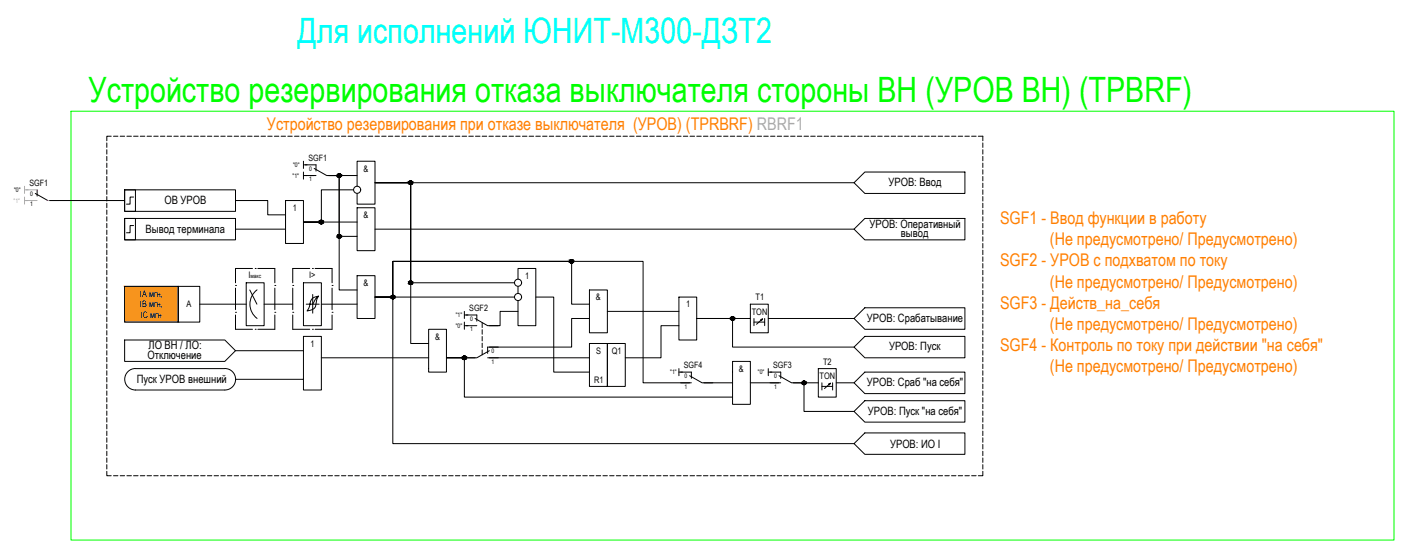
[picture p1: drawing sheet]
<svg xmlns="http://www.w3.org/2000/svg" width="576mm" height="227mm" viewBox="0 0 576 227" stroke-linecap="round" stroke-linejoin="round" font-family="sans-serif">
<!-- layer: 0 -->
<path d="M29.2 45.7h544v176.5h-544z" fill="none" stroke="#0f0" stroke-width=".41"/>
<g fill="none" stroke="#000" stroke-width=".41">
<path d="M43.9 58.8v1.8M45.7 56h-1.8v1.9M46.7 56h1.8M49.4 56h1.8M52.2 56h1.8M54.9 56h1.9M57.7 56h1.8M60.5 56h1.8M63.2 56h1.8M66 56h1.8M68.7 56h1.9M71.5 56h1.8"/>
<path d="M74.2 56h1.9M77 56h1.8M79.7 56h1.9M82.5 56h1.9M85.3 56h1.8M88 56h1.9M90.8 56h1.8M93.5 56h1.9M96.3 56h1.8M99 56h1.9M101.8 56h1.9M104.5 56h1.9"/>
<path d="M107.3 56h1.9M110.1 56h1.8M112.8 56h1.9M115.6 56h1.8M118.3 56h1.9M121.1 56h1.9M123.8 56h1.9M126.6 56h1.9M129.4 56h1.8M132.1 56h1.9M134.9 56h1.8M137.6 56h1.9"/>
<path d="M140.4 56h1.8M143.2 56h1.8M145.9 56h1.9M148.7 56h1.8M151.4 56h1.9M154.2 56h1.8M157 56h1.8M159.7 56h1.8M162.5 56h1.8M165.2 56h1.8M168 56h1.8M170.7 56h1.9"/>
<path d="M173.5 56h1.8M176.3 56h1.8M179 56h1.8M181.8 56h1.8M184.5 56h1.8M187.3 56h1.8M190 56h1.9M192.8 56h1.8M195.5 56h1.9M198.3 56h1.8M201.1 56h1.8M203.8 56h1.8"/>
<path d="M206.6 56h1.8M209.3 56h1.8M212.1 56h1.8M214.8 56h1.9M217.6 56h1.8M220.3 56h1.9M223.1 56h1.8M225.9 56h1.8M228.6 56h1.8M231.4 56h1.8M234.1 56h1.8M236.9 56h1.8"/>
<path d="M239.6 56h1.9M242.4 56h1.8M245.1 56h1.9M247.9 56h1.8M250.7 56h1.8M253.4 56h1.9M256.2 56h1.8M258.9 56h1.9M261.7 56h1.8M264.4 56h1.9M267.2 56h1.9M270 56h1.8"/>
<path d="M272.7 56h1.9M275.5 56h1.8M278.2 56h1.9M281 56h1.8M283.7 56h1.9M286.5 56h1.9M289.2 56h1.9M292 56h1.9M294.8 56h1.8M297.5 56h1.9M300.3 56h1.8M303 56h1.9"/>
<path d="M305.8 56h1.9M308.5 56h1.9M311.3 56h1.9M314.1 56h1.8M316.8 56h1.9M319.6 56h1.8M322.3 56h1.9M325.1 56h1.8M327.9 56h1.8M330.6 56h1.9M333.4 56h1.8M336.1 56h1.9"/>
<path d="M338.9 56h1.8M341.7 56h1.8M344.4 56h1.8M347.2 56h1.8M349.9 56h1.8M352.7 56h1.8M355.4 56h1.9M358.2 56h1.8M360.9 56h1.9M363.7 56h1.8M366.5 56h1.8M369.2 56h1.8"/>
<path d="M372 56h1.8M374.7 56h1.8M377.5 56h1.8M380.2 56h1.9M383 56h1.8M385.8 56h1.8M388.5 56h1.8M391.3 56h1.8M394 56h1.8M396.8 56h1.8M399.5 56h1.9M402.3 56h1.8v1.9"/>
<path d="M404.1 58.8v1.8M43.9 61.6v1.8M43.9 64.3v1.9M43.9 67.1v1.8M43.9 69.8v1.9M43.9 72.6v1.8M43.9 75.3v1.9M43.9 78.1v1.9M51.2 78.1h4.5v8.8h-4.5zM51.2 78.1h45.6v8.8h-45.6zM124.8 66.3v3M124.8 70.8v2.9"/>
<path d="M124.8 67.8h1.5M124.8 72.2h1.5M127.7 72.2h1.5M135.1 72.2h4.4v47.1h7.3M135.1 72.2h4.4v25h7.3M135.1 72.2h11.7M145.4 78.1h-13.3v13.2h-7.3h22M146.8 76.6v-10.3h7.4v17.7h-7.4v-4.4M154.2 75.2h197M351.2 75.2l4.4-4.4h41.2v8.8h-41.2zM404.1 61.6v1.8M404.1 64.3v1.9"/>
<path d="M404.1 67.1v1.8M404.1 69.8v1.9M404.1 72.6v1.8M404.1 75.3v1.9M404.1 78.1v1.9M20.4 82.5h30.8M43.9 80.8v1.9M43.9 83.6v1.9M43.9 86.4v1.8M43.9 89.1v1.9M43.9 91.9v1.8M43.9 94.6v1.9"/>
<path d="M43.9 97.4v1.8M51.2 89.9h45.6v8.8h-45.6zM51.2 89.9h4.5v8.8h-4.5zM54.9 81.1h-1.4v2.9h-1.5M54.9 92.8h-1.4v2.9h-1.5M96.8 82.5h13.3v5.9h7.3M96.8 94.3h20.6M117.4 82.5h7.4v17.6h-7.4zM146.8 85.5h7.4v17.6h-7.4zM154.2 94.3h197M351.2 94.3l4.4-4.4h41.2v8.8h-41.2zM404.1 80.8v1.9"/>
<path d="M404.1 83.6v1.9M404.1 86.4v1.8M404.1 89.1v1.9M404.1 91.9v1.8M404.1 94.6v1.9M404.1 97.4v1.8M43.9 100.1v1.9M43.9 102.9v1.9M43.9 105.6v1.9M43.9 108.4v1.9M43.9 111.2v1.8M43.9 113.9v1.9"/>
<path d="M43.9 116.7v1.8M43.9 119.4v1.9M51.2 117.8h22.1v14.7h-22.1zM73.3 117.8h8.9v14.7h-8.9zM101.2 116.3h7.4v17.7h-7.4zM102.7 119.3l2.9 5.8M105.7 119.2a7.3 7.3 0 0 0 0 11.8M124.8 116.3h7.3v17.7h-7.3zM146.8 113.4h7.4v17.6h-7.4zM211.5 116.3h-42.6v-41.1h-14.7h14.7v66.1h7.4M213 114.8v-4.4h7.3v23.6h-7.3v-10.3M213 117.8v2.9"/>
<path d="M242.4 119.3h7.3v17.6h-7.3zM404.1 100.1v1.9M404.1 102.9v1.9M404.1 105.6v1.9M404.1 108.4v1.9M404.1 111.2v1.8M404.1 113.9v1.9M404.1 116.7v1.8M404.1 119.4v1.9M43.9 122.2v1.8M43.9 125v1.8M43.9 127.7v1.9"/>
<path d="M43.9 130.5v1.8M43.9 133.2v1.9M43.9 136v1.8M43.9 138.8v1.8M51.2 139.9h41.2l4.4 4.4-4.4 4.4h-41.2zM82.2 125.1h19M108.6 125.1h11.8M124.8 138.4h7.3v22h-7.3zM128.6 121.1v7.7M128.6 125.1h2.7M131 121.8l-.7 1.2-.4 2.2a2.57 2.57 0 0 1-2.5 2.5l-1.1 .2 1-1.9a3.7 3.7 0 0 1 3.7-4.2l-1.2 1.1-1.2 2.2h-2.7M132.1 125.1h14.7"/>
<path d="M176.3 135.5h7.3v17.6h-7.3zM190.9 128.1v2.9M190.9 132.5v3M190.9 129.6h1.5M190.9 134h1.5M198.3 132.7v2M198.3 135.6v1.9M198.3 138.4v1.8M211.5 122.2h-57.3h7.3v60.3h189.7M213 128.1h-7.4v5.9h-4.4M220.3 122.2h7.4v30.9h14.7M242.4 125.1h-7.3v-17.6h-73.6v14.7h-7.3h7.3v-14.7h102.9v50h19.2"/>
<path d="M242.4 131h-7.3v11.8h-33.9M249.7 128.1h29.5M279.2 122.2h7.3v17.7h-7.3zM279.2 134h-7.4v13.2h-14.7M308.5 125.1h7.4v11.8h-7.4zM308.5 131h-22h14.7v11.8h50M310 131v3M310 132.5h4.4M312.8 131.5l.7-.3-2.4 2.2M313.5 131.2l-.4 .7M314.4 131v3M315.9 131h35.3"/>
<path d="M351.2 131l4.4-4.4h41.2v8.9h-41.2zM404.1 122.2v1.8M404.1 125v1.8M404.1 127.7v1.9M404.1 130.5v1.8M404.1 133.2v1.9M404.1 136v1.8M404.1 138.8v1.8M43.9 141.5v1.8M43.9 144.3v1.8M43.9 147v1.8M43.9 149.8v1.8"/>
<path d="M43.9 152.5v1.9M43.9 155.3v1.8M43.9 158v1.9M52.9 152.6l1.3-.7 1.5-.3h36.8a4.4 4.4 0 0 1 4.4 4.4 4.4 4.4 0 0 1-4.4 4.4h-36.8a4.4 4.4 0 0 1-4.1-2.9 4.4 4.4 0 0 1 1.3-4.9zM96.8 144.3h28M96.8 156h28M132.1 147.2h44.2M195.3 147.2h-11.7h7.3v16.1h110.3M198.3 141.2v1.8M198.3 143.9v2.1M201.2 147.2h41.2M242.4 141.3h7.3v17.6h-7.3z"/>
<path d="M249.7 141.3h7.4v17.6h-7.4zM279.2 153.1h1.4M279.2 151.6v2.9M289.5 157.5h11.7M301.2 148.7h7.3v17.6h-7.3zM308.5 157.5h11.8M315.9 151.6v2.9M315.9 153.1h1.5M326.2 157.5h10.3M330.6 157.5v11.7h20.6M336.5 151.6h7.4v11.7h-7.4zM338 157.5v2.9"/>
<path d="M338 158.9h4.4M340.7 158l.8-.4-2.5 2.2M341.5 157.6l-.4 .8M342.4 157.5v2.9M343.9 157.5h7.3M351.2 142.8l4.4-4.4h41.2v8.8h-41.2zM351.2 157.5l4.4-4.4h41.2v8.8h-41.2zM404.1 141.5v1.8M404.1 144.3v1.8M404.1 147v1.8M404.1 149.8v1.8M404.1 152.5v1.9"/>
<path d="M404.1 155.3v1.8M404.1 158v1.9M43.9 160.8v1.8M43.9 163.6v1.8M43.9 166.3v1.8M43.9 169.1v1.8M43.9 171.8v1.8M43.9 174.6v1.8M43.9 177.3v1.9M351.2 169.2l4.4-4.4h41.2v8.8h-41.2zM404.1 160.8v1.8M404.1 163.6v1.8"/>
<path d="M404.1 166.3v1.8M404.1 169.1v1.8M404.1 171.8v1.8M404.1 174.6v1.8M404.1 177.3v1.9M43.9 193.9v1.8h1.8M43.9 180.1v1.8M43.9 182.8v1.9M43.9 185.6v1.8M43.9 188.4v1.8M43.9 191.1v1.8M46.7 195.7h1.8"/>
<path d="M49.4 195.7h1.8M52.2 195.7h1.8M54.9 195.7h1.9M57.7 195.7h1.8M60.5 195.7h1.8M63.2 195.7h1.8M66 195.7h1.8M68.7 195.7h1.9M71.5 195.7h1.8M74.2 195.7h1.9M77 195.7h1.8M79.7 195.7h1.9"/>
<path d="M82.5 195.7h1.9M85.3 195.7h1.8M88 195.7h1.9M90.8 195.7h1.8M93.5 195.7h1.9M96.3 195.7h1.8M99 195.7h1.9M101.8 195.7h1.9M104.5 195.7h1.9M107.3 195.7h1.9M110.1 195.7h1.8M112.8 195.7h1.9"/>
<path d="M115.6 195.7h1.8M118.3 195.7h1.9M121.1 195.7h1.9M123.8 195.7h1.9M126.6 195.7h1.9M129.4 195.7h1.8M132.1 195.7h1.9M134.9 195.7h1.8M137.6 195.7h1.9M140.4 195.7h1.8M143.2 195.7h1.8M145.9 195.7h1.9"/>
<path d="M148.7 195.7h1.8M151.4 195.7h1.9M154.2 195.7h1.8M157 195.7h1.8M159.7 195.7h1.8M162.5 195.7h1.8M165.2 195.7h1.8M168 195.7h1.8M170.7 195.7h1.9M173.5 195.7h1.8M176.3 195.7h1.8M179 195.7h1.8"/>
<path d="M181.8 195.7h1.8M184.5 195.7h1.8M187.3 195.7h1.8M190 195.7h1.9M192.8 195.7h1.8M195.5 195.7h1.9M198.3 195.7h1.8M201.1 195.7h1.8M203.8 195.7h1.8M206.6 195.7h1.8M209.3 195.7h1.8M212.1 195.7h1.8"/>
<path d="M214.8 195.7h1.9M217.6 195.7h1.8M220.3 195.7h1.9M223.1 195.7h1.8M225.9 195.7h1.8M228.6 195.7h1.8M231.4 195.7h1.8M234.1 195.7h1.8M236.9 195.7h1.8M239.6 195.7h1.9M242.4 195.7h1.8M245.1 195.7h1.9"/>
<path d="M247.9 195.7h1.8M250.7 195.7h1.8M253.4 195.7h1.9M256.2 195.7h1.8M258.9 195.7h1.9M261.7 195.7h1.8M264.4 195.7h1.9M267.2 195.7h1.9M270 195.7h1.8M272.7 195.7h1.9M275.5 195.7h1.8M278.2 195.7h1.9"/>
<path d="M281 195.7h1.8M283.7 195.7h1.9M286.5 195.7h1.9M289.2 195.7h1.9M292 195.7h1.9M294.8 195.7h1.8M297.5 195.7h1.9M300.3 195.7h1.8M303 195.7h1.9M305.8 195.7h1.9M308.5 195.7h1.9M311.3 195.7h1.9"/>
<path d="M314.1 195.7h1.8M316.8 195.7h1.9M319.6 195.7h1.8M322.3 195.7h1.9M325.1 195.7h1.8M327.9 195.7h1.8M330.6 195.7h1.9M333.4 195.7h1.8M336.1 195.7h1.9M338.9 195.7h1.8M341.7 195.7h1.8M344.4 195.7h1.8"/>
<path d="M347.2 195.7h1.8M349.9 195.7h1.8M351.2 182.5l4.4-4.4h41.2v8.8h-41.2zM352.7 195.7h1.8M355.4 195.7h1.9M358.2 195.7h1.8M360.9 195.7h1.9M363.7 195.7h1.8M366.5 195.7h1.8M369.2 195.7h1.8M372 195.7h1.8M374.7 195.7h1.8"/>
<path d="M377.5 195.7h1.8M380.2 195.7h1.9M383 195.7h1.8M385.8 195.7h1.8M388.5 195.7h1.8M391.3 195.7h1.8M394 195.7h1.8M396.8 195.7h1.8M399.5 195.7h1.9M404.1 193.9v1.8h-1.8M404.1 180.1v1.8M404.1 182.8v1.9"/>
<path d="M404.1 185.6v1.8M404.1 188.4v1.8M404.1 191.1v1.8"/>
<circle cx="139.5" cy="72.2" r=".74"/>
<circle cx="146.9" cy="78.1" r="1.46"/>
<circle cx="168.9" cy="75.1" r=".74"/>
<circle cx="132.2" cy="91.3" r=".74"/>
<circle cx="139.5" cy="97.2" r=".74"/>
<circle cx="168.9" cy="116.3" r=".74"/>
<circle cx="213" cy="116.3" r="1.46"/>
<circle cx="235.1" cy="107.5" r=".74"/>
<circle cx="161.5" cy="122.2" r=".74"/>
<circle cx="213" cy="122.2" r="1.46"/>
<circle cx="301.2" cy="131" r=".74"/>
<circle cx="191" cy="147.2" r=".74"/>
<circle cx="330.6" cy="157.4" r=".74"/>
</g>
<g fill="#000" stroke="#000" stroke-width=".41">
<path d="M139.3 72.9h.3zM168.7 75.9h.4zM168.8 74.4h.2zM132 92.1h.3zM132 90.6h.2zM139.3 97.9h.3zM168.7 117h.4zM168.8 115.6h.2zM234.9 108.2h.3zM234.9 106.8h.2zM161.4 122.9h.2zM161.4 122.9h.3z"/>
<path d="M301.1 131.7l.2 .1zM301.1 131.7h.3zM190.8 147.9h.3zM190.8 146.5h.2zM330.4 158.2h.3zM330.4 158.2h.4z"/>
<path d="M139.4 71.5h.2zM139.3 71.5h.3z"/>
<path d="M139.3 71.5h.4zM139.3 71.5h.4z"/>
<path d="M139.3 71.5h.5zM139.2 71.5h.6z"/>
<path d="M139.3 72.9h.4zM139.3 72.9h.3z"/>
<path d="M139.2 71.5l.7 .1zM139.2 71.5l.7 .1z"/>
<path d="M139.2 72.9h.6zM139.2 72.9h.5z"/>
<path d="M139.1 71.6h.8zM139 71.6h.9z"/>
<path d="M139.1 72.8h.8zM139.1 72.8l.7 .1z"/>
<path d="M139 71.6l1 .1zM139 71.6l1 .1z"/>
<path d="M139 72.8h.9zM139 72.8h.9z"/>
<path d="M139 71.7h1zM139 71.7h1z"/>
<path d="M139 72.8h1zM139 72.8h.9z"/>
<path d="M139 71.7l1.1 .1zM139 71.7l1.1 .1z"/>
<path d="M139 72.7h1zM139 72.7l1 .1z"/>
<path d="M138.9 71.8h1.2zM138.9 71.8h1.2z"/>
<path d="M138.9 72.7h1.2zM138.9 72.7h1.1z"/>
<path d="M138.9 71.8l1.2 .1zM138.9 71.8l1.2 .1z"/>
<path d="M138.9 72.6h1.2zM138.9 72.6l1.2 .1z"/>
<path d="M138.8 71.9l1.3 .1zM138.8 71.9l1.3 .1z"/>
<path d="M138.8 72h1.4zM138.8 72h1.4z"/>
<path d="M138.8 72.5h1.3zM138.8 72.5h1.3z"/>
<path d="M138.8 72.5h1.3zM138.8 72.5l1.3 .1z"/>
<path d="M138.8 72l1.4 .1zM138.8 72l1.4 .1z"/>
<path d="M138.8 72.1l1.4 .1zM138.8 72.1l1.4 .1z"/>
<path d="M138.8 72.2h1.4zM138.8 72.2h1.4z"/>
<path d="M138.8 72.3l1.4 .1zM138.8 72.3l1.4 .1z"/>
<path d="M138.8 72.4h1.4zM138.8 72.4h1.4z"/>
<path d="M138.8 72.4h1.4zM138.8 72.4l1.3 .1z"/>
<path d="M138.8 72.2h1.4zM138.8 72.2l1.4 .1z"/>
<path d="M168.7 75.9h.3zM168.8 75.9h.2z"/>
<path d="M168.8 74.4h.3zM168.7 74.4h.4z"/>
<path d="M168.7 74.4h.4zM168.6 74.4h.5z"/>
<path d="M168.6 74.4l.6 .1zM168.6 74.5h.6z"/>
<path d="M168.6 75.8h.5zM168.6 75.8l.5 .1z"/>
<path d="M168.6 74.5h.6zM168.5 74.5h.7z"/>
<path d="M168.6 75.8h.6zM168.6 75.8h.5z"/>
<path d="M168.5 74.5l.8 .1zM168.5 74.5l.8 .1z"/>
<path d="M168.5 75.8h.7zM168.5 75.8h.7z"/>
<path d="M168.5 74.6h.9zM168.4 74.6h1z"/>
<path d="M168.5 75.8h.8zM168.5 75.8h.7z"/>
<path d="M168.4 74.6l1 .1zM168.4 74.6l1 .1z"/>
<path d="M168.4 75.7h1zM168.4 75.7l.9 .1z"/>
<path d="M168.3 74.7h1.1zM168.3 74.7h1.1z"/>
<path d="M168.3 75.7h1.1zM168.3 75.7h1.1z"/>
<path d="M168.3 74.7h1.2zM168.3 74.7h1.2z"/>
<path d="M168.3 75.6h1.1zM168.3 75.6l1.1 .1z"/>
<path d="M168.3 74.7l1.2 .1zM168.3 74.7l1.2 .1z"/>
<path d="M168.3 75.6h1.2zM168.3 75.6h1.1z"/>
<path d="M168.2 74.8l1.4 .1zM168.2 74.8l1.4 .1z"/>
<path d="M168.2 75.5h1.3zM168.2 75.5l1.3 .1z"/>
<path d="M168.2 74.9l1.4 .1zM168.2 74.9l1.4 .1z"/>
<path d="M168.2 75h1.4zM168.2 75h1.4z"/>
<path d="M168.2 75.4h1.4zM168.2 75.4h1.4z"/>
<path d="M168.2 75.4h1.4zM168.2 75.4l1.3 .1z"/>
<path d="M168.2 75l1.4 .1zM168.2 75l1.4 .1z"/>
<path d="M168.2 75.1l1.4 .1zM168.2 75.1l1.4 .1z"/>
<path d="M168.2 75.2h1.4zM168.2 75.2h1.4z"/>
<path d="M168.2 75.2l1.4 .1zM168.2 75.2l1.4 .1z"/>
<path d="M168.2 75.3h1.4zM168.2 75.3l1.4 .1z"/>
<path d="M132 92.1h.2zM132 92.1h.2z"/>
<path d="M132 90.6h.3zM132 90.6h.3z"/>
<path d="M132 90.6h.4zM131.9 90.6h.5z"/>
<path d="M131.9 90.6l.5 .1zM131.9 90.6l.5 .1z"/>
<path d="M131.9 92h.5zM131.9 92l.4 .1z"/>
<path d="M131.8 90.7h.7zM131.8 90.7h.7z"/>
<path d="M131.8 92h.6zM131.8 92h.6z"/>
<path d="M131.8 90.7h.8zM131.8 90.7h.8z"/>
<path d="M131.8 92h.7zM131.8 92h.6z"/>
<path d="M131.7 90.7l.9 .1zM131.6 90.8h1z"/>
<path d="M131.7 91.9h.9zM131.7 91.9l.8 .1z"/>
<path d="M131.6 90.8h1.1zM131.6 90.8h1.1z"/>
<path d="M131.6 91.9h1zM131.6 91.9h1z"/>
<path d="M131.6 90.8l1.1 .1zM131.6 90.8l1.1 .1z"/>
<path d="M131.6 91.8h1.1zM131.6 91.8l1 .1z"/>
<path d="M131.6 90.9h1.1zM131.6 90.9h1.1z"/>
<path d="M131.6 91.8h1.1zM131.6 91.8h1.1z"/>
<path d="M131.5 90.9l1.3 .1zM131.5 90.9l1.3 .1z"/>
<path d="M131.5 91.7h1.2zM131.5 91.7l1.2 .1z"/>
<path d="M131.5 91h1.3zM131.5 91h1.3z"/>
<path d="M131.5 91.7h1.3zM131.5 91.7h1.2z"/>
<path d="M131.5 91l1.3 .1zM131.5 91l1.3 .1z"/>
<path d="M131.4 91.1l1.5 .1zM131.4 91.1l1.5 .1z"/>
<path d="M131.4 91.6h1.4zM131.4 91.6h1.4z"/>
<path d="M131.5 91.6h1.3zM131.5 91.6l1.3 .1z"/>
<path d="M131.4 91.2l1.5 .1zM131.4 91.2l1.5 .1z"/>
<path d="M131.4 91.3h1.5zM131.4 91.3h1.5z"/>
<path d="M131.4 91.3l1.5 .1zM131.4 91.3l1.5 .1z"/>
<path d="M131.4 91.4l1.5 .1zM131.4 91.4l1.5 .1z"/>
<path d="M131.4 91.5h1.5zM131.4 91.5l1.4 .1z"/>
<path d="M139.4 96.5h.2zM139.3 96.5h.3z"/>
<path d="M139.3 96.5h.4zM139.3 96.5h.4z"/>
<path d="M139.3 96.5h.5zM139.2 96.5h.6z"/>
<path d="M139.3 97.9h.4zM139.3 97.9h.3z"/>
<path d="M139.2 96.5l.7 .1zM139.2 96.5l.7 .1z"/>
<path d="M139.2 97.9h.6zM139.2 97.9h.5z"/>
<path d="M139.1 96.6h.8zM139 96.6h.9z"/>
<path d="M139.1 97.9h.8zM139.1 97.9h.7z"/>
<path d="M139 96.6l1 .1zM139 96.6l1 .1z"/>
<path d="M139 97.8h.9zM139 97.8l.9 .1z"/>
<path d="M139 96.7h1zM139 96.7h1z"/>
<path d="M139 97.8h1zM139 97.8h.9z"/>
<path d="M139 96.7l1.1 .1zM139 96.7l1.1 .1z"/>
<path d="M139 97.7h1zM139 97.7l1 .1z"/>
<path d="M138.9 96.8h1.2zM138.9 96.8h1.2z"/>
<path d="M138.9 97.6h1.2zM138.9 97.6l1.1 .1z"/>
<path d="M138.9 96.8l1.2 .1zM138.9 96.8l1.2 .1z"/>
<path d="M138.9 97.6h1.2zM138.9 97.6h1.2z"/>
<path d="M138.8 96.9h1.3zM138.8 96.9h1.3z"/>
<path d="M138.8 96.9l1.4 .1zM138.8 96.9l1.4 .1z"/>
<path d="M138.8 97.5l1.3 .1zM138.8 97.5l1.3 .1z"/>
<path d="M138.8 97.6h1.3zM138.8 97.6h1.3z"/>
<path d="M138.8 97l1.4 .1zM138.8 97.1h1.4z"/>
<path d="M138.8 97.1h1.4zM138.8 97.1h1.4z"/>
<path d="M138.8 97.1l1.4 .1zM138.8 97.1l1.4 .1z"/>
<path d="M138.8 97.3l1.4 .1zM138.8 97.3l1.4 .1z"/>
<path d="M138.8 97.4h1.4zM138.8 97.4h1.4z"/>
<path d="M138.8 97.4h1.4zM138.8 97.4l1.3 .1z"/>
<path d="M138.8 97.2h1.4zM138.8 97.2l1.4 .1z"/>
<path d="M168.7 117h.3zM168.8 117h.2z"/>
<path d="M168.8 115.6h.3zM168.7 115.6h.4z"/>
<path d="M168.7 115.6h.4zM168.6 115.6h.5z"/>
<path d="M168.6 115.6h.6zM168.6 115.6h.6z"/>
<path d="M168.6 117h.5zM168.6 117h.5z"/>
<path d="M168.6 115.6l.6 .1zM168.5 115.7h.7z"/>
<path d="M168.6 117h.6zM168.6 117h.5z"/>
<path d="M168.5 115.7h.8zM168.5 115.7h.8z"/>
<path d="M168.5 117h.7zM168.5 117h.7z"/>
<path d="M168.5 115.7l.9 .1zM168.4 115.8h1z"/>
<path d="M168.5 116.9h.8zM168.5 116.9l.7 .1z"/>
<path d="M168.4 115.8h1zM168.4 115.8h1z"/>
<path d="M168.4 116.9h1zM168.4 116.9h.9z"/>
<path d="M168.3 115.8l1.1 .1zM168.3 115.8l1.1 .1z"/>
<path d="M168.3 116.8h1.1zM168.3 116.8l1.1 .1z"/>
<path d="M168.3 115.9h1.2zM168.3 115.9h1.2z"/>
<path d="M168.3 116.8h1.1zM168.3 116.8h1.1z"/>
<path d="M168.3 115.9l1.2 .1zM168.3 115.9l1.2 .1z"/>
<path d="M168.3 116.7h1.2zM168.3 116.7l1.1 .1z"/>
<path d="M168.2 116l1.4 .1zM168.2 116l1.4 .1z"/>
<path d="M168.2 116.7h1.3zM168.2 116.7h1.3z"/>
<path d="M168.2 116.1h1.4zM168.2 116.1h1.4z"/>
<path d="M168.2 116.1l1.4 .1zM168.2 116.1l1.4 .1z"/>
<path d="M168.2 116.5l1.4 .1zM168.2 116.5l1.4 .1z"/>
<path d="M168.2 116.6h1.4zM168.2 116.6l1.3 .1z"/>
<path d="M168.2 116.2h1.4zM168.2 116.2h1.4z"/>
<path d="M168.2 116.2l1.4 .1zM168.2 116.2l1.4 .1z"/>
<path d="M168.2 116.3l1.4 .1zM168.2 116.3l1.4 .1z"/>
<path d="M168.2 116.4h1.4zM168.2 116.4h1.4z"/>
<path d="M168.2 116.4h1.4zM168.2 116.4l1.4 .1z"/>
<path d="M234.9 108.2h.2zM234.9 108.2h.2z"/>
<path d="M234.9 106.8h.3zM234.9 106.8h.3z"/>
<path d="M234.9 106.8h.4zM234.8 106.8h.5z"/>
<path d="M234.8 106.8h.6zM234.8 106.8h.6z"/>
<path d="M234.8 108.2h.5zM234.8 108.2h.4z"/>
<path d="M234.8 106.8l.6 .1zM234.7 106.9h.7z"/>
<path d="M234.8 108.2h.6zM234.8 108.2h.5z"/>
<path d="M234.7 106.9h.8zM234.6 106.9h.9z"/>
<path d="M234.7 108.1h.7zM234.7 108.1l.7 .1z"/>
<path d="M234.6 106.9l.9 .1zM234.6 107h.9z"/>
<path d="M234.6 108.1h.9zM234.6 108.1h.8z"/>
<path d="M234.6 107h1zM234.5 107h1.1z"/>
<path d="M234.6 108.1h.9zM234.6 108.1h.9z"/>
<path d="M234.5 107h1.1zM234.5 107h1.1z"/>
<path d="M234.5 108h1.1zM234.5 108l1 .1z"/>
<path d="M234.5 107l1.2 .1zM234.5 107l1.2 .1z"/>
<path d="M234.5 107.9h1.1zM234.5 107.9l1.1 .1z"/>
<path d="M234.4 107.1l1.3 .1zM234.4 107.1l1.3 .1z"/>
<path d="M234.4 107.9h1.3zM234.4 107.9h1.2z"/>
<path d="M234.4 107.2h1.3zM234.4 107.2h1.3z"/>
<path d="M234.4 107.9h1.3zM234.4 107.9h1.3z"/>
<path d="M234.4 107.2l1.3 .1zM234.4 107.2l1.3 .1z"/>
<path d="M234.3 107.3h1.5zM234.3 107.3h1.5z"/>
<path d="M234.3 107.7l1.4 .1zM234.3 107.7l1.4 .1z"/>
<path d="M234.4 107.8h1.3zM234.4 107.8l1.3 .1z"/>
<path d="M234.3 107.3l1.5 .1zM234.3 107.3l1.5 .1z"/>
<path d="M234.3 107.4l1.5 .1zM234.3 107.4l1.5 .1z"/>
<path d="M234.3 107.5l1.5 .1zM234.3 107.5l1.5 .1z"/>
<path d="M234.3 107.6h1.5zM234.3 107.6h1.5z"/>
<path d="M234.3 107.6h1.5zM234.3 107.6l1.4 .1z"/>
<path d="M161.4 121.5h.3zM161.4 121.5h.3z"/>
<path d="M161.4 121.5h.4zM161.4 121.5h.4z"/>
<path d="M161.3 121.5h.5zM161.2 121.5h.6z"/>
<path d="M161.3 122.9h.5zM161.3 122.9h.4z"/>
<path d="M161.2 121.5l.7 .1zM161.2 121.5l.7 .1z"/>
<path d="M161.2 122.9h.6zM161.2 122.9h.6z"/>
<path d="M161.2 121.6h.7zM161.1 121.6h.8z"/>
<path d="M161.2 122.8h.7zM161.2 122.8l.6 .1z"/>
<path d="M161.1 121.6l.9 .1zM161.1 121.6l.9 .1z"/>
<path d="M161.1 122.8h.8zM161.1 122.8h.8z"/>
<path d="M161.1 121.7h1zM161.1 121.7h1z"/>
<path d="M161.1 122.8h.9zM161.1 122.8h.8z"/>
<path d="M161 121.7h1.1zM161 121.7h1.1z"/>
<path d="M161 122.7h1.1zM161 122.7l1 .1z"/>
<path d="M161 121.7l1.2 .1zM161 121.7l1.2 .1z"/>
<path d="M161 122.7h1.1zM161 122.7h1.1z"/>
<path d="M160.9 121.8l1.3 .1zM160.9 121.8l1.3 .1z"/>
<path d="M160.9 122.6h1.3zM160.9 122.6l1.2 .1z"/>
<path d="M160.9 121.9h1.3zM160.9 121.9h1.3z"/>
<path d="M160.8 121.9l1.4 .1zM160.8 121.9l1.4 .1z"/>
<path d="M160.8 122.5h1.4zM160.8 122.5h1.4z"/>
<path d="M160.9 122.5h1.3zM160.9 122.5l1.3 .1z"/>
<path d="M160.8 122l1.4 .1zM160.8 122l1.4 .1z"/>
<path d="M160.8 122.1h1.4zM160.8 122.1h1.4z"/>
<path d="M160.8 122.1l1.5 .1zM160.8 122.1l1.5 .1z"/>
<path d="M160.8 122.3h1.4zM160.8 122.3h1.4z"/>
<path d="M160.8 122.3l1.4 .1zM160.8 122.3l1.4 .1z"/>
<path d="M160.8 122.4h1.4zM160.8 122.4l1.4 .1z"/>
<path d="M160.8 122.2h1.5zM160.8 122.2l1.4 .1z"/>
<path d="M301.1 130.3h.3zM301.1 130.3h.3z"/>
<path d="M301.1 130.3h.3zM301 130.3h.4z"/>
<path d="M301 130.3l.5 .1zM301 130.3l.5 .1z"/>
<path d="M301 131.7h.4zM301 131.7h.4z"/>
<path d="M300.9 130.4h.7zM300.8 130.4h.8z"/>
<path d="M300.9 131.7h.6zM300.9 131.7h.5z"/>
<path d="M300.8 130.4h.8zM300.8 130.4h.8z"/>
<path d="M300.8 131.6h.8zM300.8 131.6l.7 .1z"/>
<path d="M300.8 130.4l.9 .1zM300.7 130.5h1z"/>
<path d="M300.8 131.6h.8zM300.8 131.6h.8z"/>
<path d="M300.7 130.5h1zM300.7 130.5h1z"/>
<path d="M300.7 131.6h1zM300.7 131.6h.9z"/>
<path d="M300.7 130.5l1.1 .1zM300.7 130.5l1.1 .1z"/>
<path d="M300.7 131.5h1zM300.7 131.5l1 .1z"/>
<path d="M300.6 130.6h1.2zM300.6 130.6h1.2z"/>
<path d="M300.6 131.5h1.2zM300.6 131.5h1.1z"/>
<path d="M300.6 130.6l1.3 .1zM300.6 130.6l1.3 .1z"/>
<path d="M300.6 131.4h1.2zM300.6 131.4l1.2 .1z"/>
<path d="M300.5 130.7l1.4 .1zM300.5 130.7l1.4 .1z"/>
<path d="M300.5 131.3h1.4zM300.5 131.3l1.3 .1z"/>
<path d="M300.5 130.8h1.4zM300.5 130.8h1.4z"/>
<path d="M300.5 130.8l1.4 .1zM300.5 130.8l1.4 .1z"/>
<path d="M300.5 131.2l1.4 .1zM300.5 131.2l1.4 .1z"/>
<path d="M300.5 131.3h1.4zM300.5 131.3h1.4z"/>
<path d="M300.5 130.9l1.4 .1zM300.5 130.9l1.4 .1z"/>
<path d="M300.5 131h1.4zM300.5 131h1.4z"/>
<path d="M300.5 131l1.4 .1zM300.5 131l1.4 .1z"/>
<path d="M300.5 131.1l1.4 .1zM300.5 131.1l1.4 .1z"/>
<path d="M300.5 131.2h1.4zM300.5 131.2h1.4z"/>
<path d="M190.8 147.9h.2zM190.8 147.9h.2z"/>
<path d="M190.8 146.5h.3zM190.8 146.5h.3z"/>
<path d="M190.8 146.5h.4zM190.7 146.5h.5z"/>
<path d="M190.7 146.5h.5zM190.7 146.5h.5z"/>
<path d="M190.7 147.9h.5zM190.7 147.9h.4z"/>
<path d="M190.7 146.5h.6zM190.6 146.5h.7z"/>
<path d="M190.7 147.9h.5zM190.7 147.9h.5z"/>
<path d="M190.6 146.5l.8 .1zM190.5 146.6h.9z"/>
<path d="M190.6 147.8h.7zM190.6 147.8l.6 .1z"/>
<path d="M190.5 146.6h.9zM190.4 146.6h1z"/>
<path d="M190.5 147.8h.9zM190.5 147.8h.8z"/>
<path d="M190.4 146.6l1.1 .1zM190.4 146.6l1.1 .1z"/>
<path d="M190.4 147.7h1zM190.4 147.7l1 .1z"/>
<path d="M190.4 146.7l1.1 .1zM190.4 146.7l1.1 .1z"/>
<path d="M190.4 147.7h1.1zM190.4 147.7h1z"/>
<path d="M190.4 146.8h1.1zM190.4 146.8h1.1z"/>
<path d="M190.4 147.6h1.1zM190.4 147.6l1.1 .1z"/>
<path d="M190.3 146.8h1.3zM190.3 146.8h1.3z"/>
<path d="M190.3 147.6h1.2zM190.3 147.6h1.2z"/>
<path d="M190.3 146.8l1.3 .1zM190.3 146.8l1.3 .1z"/>
<path d="M190.3 147.5h1.3zM190.3 147.5l1.2 .1z"/>
<path d="M190.3 146.9l1.3 .1zM190.3 146.9l1.3 .1z"/>
<path d="M190.2 147l1.5 .1zM190.2 147l1.5 .1z"/>
<path d="M190.2 147.4l1.4 .1zM190.2 147.4l1.4 .1z"/>
<path d="M190.3 147.5h1.3zM190.3 147.5h1.3z"/>
<path d="M190.2 147.1h1.5zM190.2 147.1h1.5z"/>
<path d="M190.2 147.1l1.5 .1zM190.2 147.1l1.5 .1z"/>
<path d="M190.2 147.2l1.5 .1zM190.2 147.2l1.5 .1z"/>
<path d="M190.2 147.3h1.5zM190.2 147.3h1.5z"/>
<path d="M190.2 147.3h1.5zM190.2 147.3l1.4 .1z"/>
<path d="M330.5 156.7l.3 .1zM330.4 156.8h.4z"/>
<path d="M330.4 156.8h.5zM330.4 156.8h.5z"/>
<path d="M330.4 156.8h.5zM330.4 156.8h.5z"/>
<path d="M330.4 158.2h.5zM330.4 158.2h.4z"/>
<path d="M330.3 156.8h.7zM330.2 156.8h.8z"/>
<path d="M330.3 158.1h.6zM330.3 158.1l.6 .1z"/>
<path d="M330.2 156.8l.8 .1zM330.2 156.8l.8 .1z"/>
<path d="M330.2 158.1h.8zM330.2 158.1h.7z"/>
<path d="M330.2 156.9h.9zM330.2 156.9h.9z"/>
<path d="M330.2 158.1h.8zM330.2 158.1h.8z"/>
<path d="M330.1 156.9l1.1 .1zM330.1 156.9l1.1 .1z"/>
<path d="M330.1 158.1h1zM330.1 158.1h.9z"/>
<path d="M330.1 157h1.1zM330.1 157h1.1z"/>
<path d="M330.1 158h1.1zM330.1 158l1 .1z"/>
<path d="M330.1 157l1.1 .1zM330 157.1h1.2z"/>
<path d="M330.1 157.9h1.1zM330.1 157.9l1.1 .1z"/>
<path d="M330 157.1h1.3zM330 157.1h1.3z"/>
<path d="M330 157.9h1.2zM330 157.9h1.2z"/>
<path d="M330 157.1l1.3 .1zM330 157.1l1.3 .1z"/>
<path d="M329.9 157.2l1.4 .1zM329.9 157.2l1.4 .1z"/>
<path d="M329.9 157.8h1.4zM329.9 157.8h1.4z"/>
<path d="M330 157.8h1.3zM330 157.8l1.2 .1z"/>
<path d="M329.9 157.3h1.4zM329.9 157.3h1.4z"/>
<path d="M329.9 157.3l1.4 .1zM329.9 157.3l1.4 .1z"/>
<path d="M329.9 157.4l1.5 .1zM329.9 157.4l1.5 .1z"/>
<path d="M329.9 157.5l1.4 .1zM329.9 157.5l1.4 .1z"/>
<path d="M329.9 157.6l1.4 .1zM329.9 157.6l1.4 .1z"/>
<path d="M329.9 157.7h1.4zM329.9 157.7l1.4 .1z"/>
<path d="M329.9 157.5h1.5zM329.9 157.5h1.4z"/>
</g>
<g fill="none" stroke="#000" stroke-width=".41">
<path d="M14.5 79.6l5.2 2.9M15.3 78.1v2.6M125.5 67.8h4.4v2.6M125.5 72.2h4.4M129.2 69.3l5.1 2.9h4.5M96.8 117.4h.1M96.8 118.5v8.9M103.8 110.4h-7v5.9M104.9 110.4h.1M106 110.4h7v5.9M113 117.4h.1M113 118.5v8.9"/>
<path d="M120.4 117.4h.1M120.4 118.5v8.9M127.4 110.4h-7v5.9M128.5 110.4h.1M129.6 110.4h6.9v5.9M136.5 117.4h.1M136.5 118.5v8.9M96.8 128.5h.1M96.8 129.6v5.9h7M104.9 135.5h.1M113 128.5h.1M113 129.6v5.9h-7"/>
<path d="M120.4 128.5h.1M120.4 129.6v5.9h7M128.5 135.5h.1M136.5 128.5h.1M136.5 129.6v5.9h-6.9M191.7 129.6h4.4v2.5M191.7 134h4.4M195.3 131l5.2 3h4.4M200.5 147.2h4.4M201.2 144.3l-5.1 2.9h-4.4M204.9 142.8h-4.4v2.6M279.9 157.5h4.4"/>
<path d="M279.9 153.1h4.4v2.5M283.6 154.5l5.1 3h4.4M316.6 153.1h4.4v2.5M316.6 157.5h4.4M320.3 154.5l5.2 3h4.4"/>
</g>
<!-- layer: 0 -->
<path d="M51.2 117.8l22.1 14.7v-14.7zM51.2 117.8l22.1 14.7h-22.1z" fill="#f7941d" stroke="#f7941d" stroke-width=".41"/>
<path d="M10.8 78.1h4.5M10.8 82.5h4.5M19.7 82.5h4.4" fill="none" stroke="#f0f" stroke-width=".41"/>
<!-- layer: 0 -->
<path d="M10.1 76.6v3M10.1 78.1h1.5M10.1 81.1v2.9M10.1 82.5h1.5" fill="none" stroke="#f0f" stroke-width=".41"/>
<text font-size="14.4" fill="#0ff" x="122.4" y="17.8">Для исполнений ЮНИТ-М300-ДЗТ2</text>
<text font-size="14.4" fill="#0f0" x="36.4" y="42.1">Устройство резервирования отказа выключателя стороны ВН (УРОВ ВН) (TPBRF)</text>
<g font-size="7.2" fill="#ff7f00">
<text x="109.8" y="53.5">Устройство резервирования при отказе выключателя (УРОВ) (TPRBRF) RBRF1</text>
<text x="411.2" y="92.3">SGF1 - Ввод функции в работу</text>
<text x="431.7" y="100.9">(Не предусмотрено/ Предусмотрено)</text>
<text x="411.2" y="109.6">SGF2 - УРОВ с подхватом по току</text>
<text x="431.7" y="118.3">(Не предусмотрено/ Предусмотрено)</text>
<text x="411.2" y="126.9">SGF3 - Действ_на_себя</text>
<text x="431.7" y="135.6">(Не предусмотрено/ Предусмотрено)</text>
<text x="411.2" y="144.3">SGF4 - Контроль по току при действии &quot;на себя&quot;</text>
<text x="431.7" y="153">(Не предусмотрено/ Предусмотрено)</text>
</g>
<g font-size="4.7">
<text x="365.3" y="76.5">УРОВ: Ввод</text>
<text x="67.6" y="83.9">ОВ УРОВ</text>
<text x="59.9" y="95.7">Вывод терминала</text>
<text x="357.5" y="93.8">УРОВ: Оперативный</text>
<text x="370.4" y="97.7">вывод</text>
<text x="356.5" y="132.5">УРОВ: Срабатывание</text>
<text x="61.1" y="143.7">ЛО ВН / ЛО:</text>
<text x="60.7" y="147.7">Отключение</text>
<text x="365.6" y="144">УРОВ: Пуск</text>
<text x="56.2" y="157.5">Пуск УРОВ внешний</text>
<text x="356.4" y="158.9">УРОВ: Сраб &quot;на себя&quot;</text>
<text x="356.9" y="170.7">УРОВ: Пуск &quot;на себя&quot;</text>
<text x="366" y="184.2">УРОВ: ИО I</text>
</g>
<g font-size="3.7">
<text x="149.5" y="70.6">&amp;</text>
<text x="120.4" y="86.8">1</text>
<text x="149.5" y="89.7">&amp;</text>
<text x="102.1" y="114.5">I</text>
<text x="127.1" y="114.5">I&gt;</text>
<text x="149.5" y="117.6">&amp;</text>
<text x="215.9" y="114.7">1</text>
<text x="57.6" y="122">IA мгн,</text>
<text x="245" y="123.5">&amp;</text>
<text x="310.7" y="123.5">T1</text>
<text x="57.6" y="126.4">IB мгн,</text>
<text x="57.9" y="130.9">IC мгн</text>
<text x="76.7" y="126.5">А</text>
<text x="282.1" y="126.5">1</text>
<text x="309.1" y="129.4">TON</text>
<text x="127.7" y="142.6">1</text>
<text x="178.9" y="139.7">&amp;</text>
<text x="245.1" y="145.6">S</text>
<text x="251.6" y="145.5">Q1</text>
<text x="338.4" y="150">T2</text>
<text x="303.9" y="152.9">&amp;</text>
<text x="337" y="155.9">TON</text>
<text x="244.3" y="157.3">R1</text>
</g>
<g font-size="3.6">
<text x="126.8" y="66.2">SGF1</text>
<text x="12.1" y="76.4">SGF1</text>
<text x="193" y="127.9">SGF2</text>
<text x="281.2" y="151.4">SGF4</text>
<text x="317.9" y="151.4">SGF3</text>
</g>
<g font-size="2.6">
<text x="120.5" y="68.7">&quot;0&quot;</text>
<text x="127.2" y="70.2">0</text>
<text x="120.3" y="73.3">&quot;1&quot;</text>
<text x="127.2" y="74.6">1</text>
<text x="5.8" y="79">&quot;0&quot;</text>
<text x="12.5" y="80.5">0</text>
<text x="12.5" y="84.9">1</text>
<text x="187.4" y="130.5">&quot;1&quot;</text>
<text x="193.3" y="131.9">0</text>
<text x="187.4" y="135.1">&quot;0&quot;</text>
<text x="193.3" y="136.3">1</text>
<text x="202.1" y="145.2">0</text>
<text x="202.1" y="149.6">1</text>
<text x="275.6" y="154">&quot;1&quot;</text>
<text x="281.5" y="155.5">0</text>
<text x="311.6" y="154">&quot;0&quot;</text>
<text x="318.3" y="155.5">0</text>
<text x="281.5" y="159.9">1</text>
<text x="318.3" y="159.9">1</text>
</g>
<text font-size="2.6" fill="#f0f" x="5.6" y="83.6">&quot;1&quot;</text>
<text font-size="2.5" x="103" y="114.5">макс</text>
</svg>
